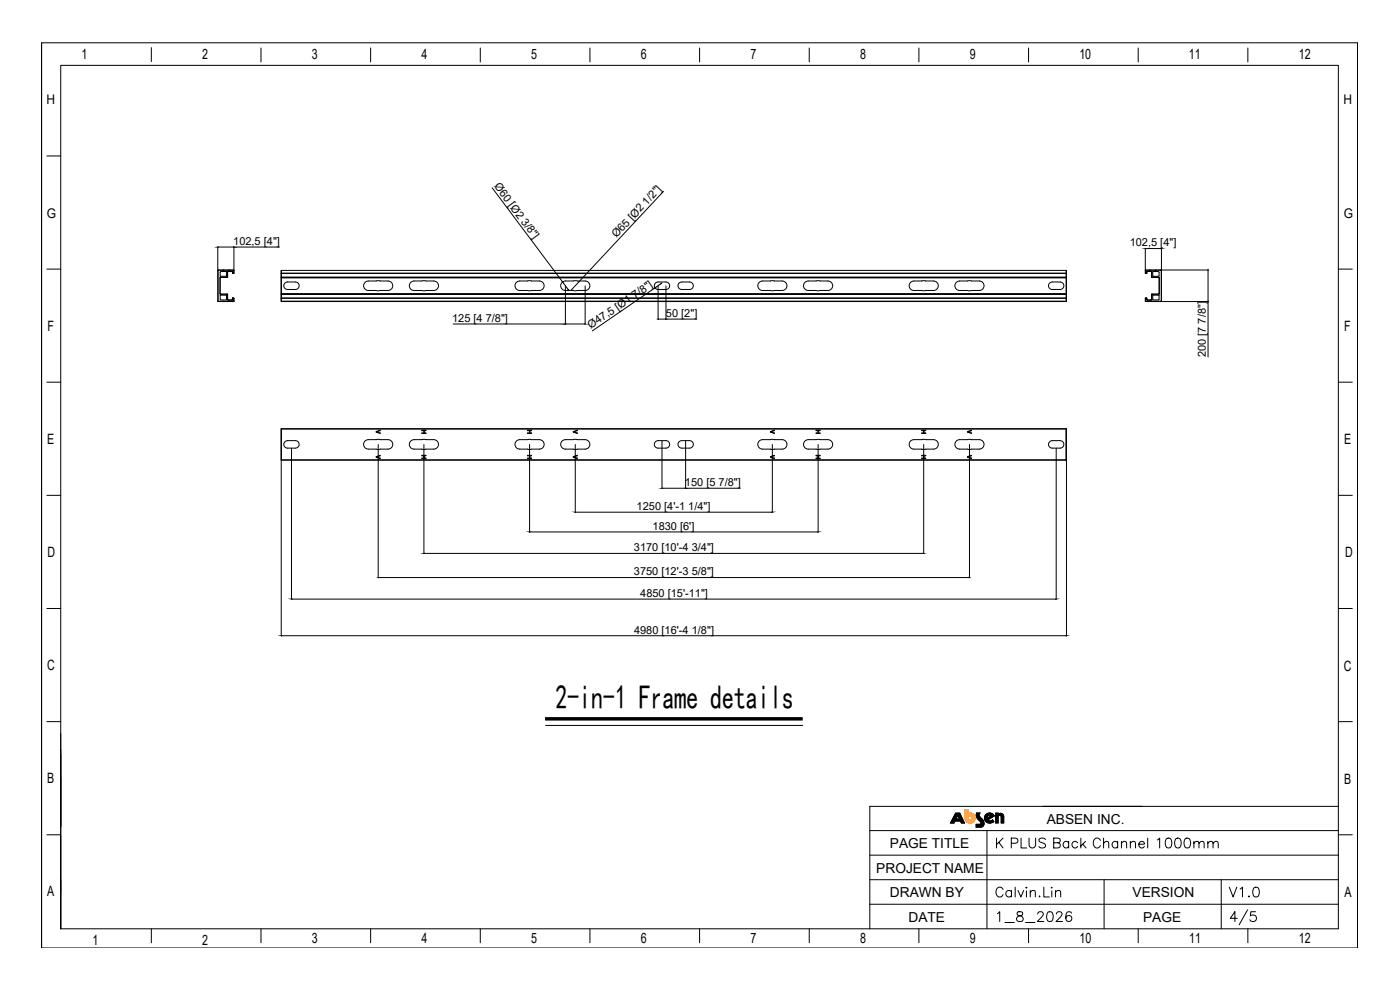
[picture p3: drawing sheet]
<svg xmlns="http://www.w3.org/2000/svg" width="594mm" height="420mm" viewBox="0 0 594 420" stroke-linecap="round" stroke-linejoin="round" font-family="sans-serif">
<g fill="none" stroke="#000" stroke-width=".42">
<path d="M17.6 18.2h558.4v384h-558.4zM17.6 18.2v384M576 18.2v384M64.2 20.2v5.9M110.7 20.4v5.9M157.3 20.4v5.9M203.8 20.4v5.9M250.3 20.4v5.9M296.8 20.4v5.9M343.4 20.4v5.9M389.9 20.4v5.9M436.4 20.4v5.9"/>
<path d="M482.9 20.4v5.9M529.4 20.4v5.9M19.9 66.2h5.9M208.8 79.7l29.8 39.8M281.5 81.2l-39.1 41.9M19.9 114.2h5.9M92.4 114.7h.1M92.4 104.7v23.1M92.5 114.7v13.1M92.6 114.6l-.1 .1M92.6 114.6h2.1M92.6 114.6h.1"/>
<path d="M92.6 104.8h6.5M92.6 114.5l-.2 .2M93.3 117.9v6.7l.1-6.7M93.3 117.9h.1M93.6 115.3h2.4v1.9h-2.5zM93.6 117.7h2.8M93.6 117.6v.1M93.6 117.6h2.8M93.6 117.6l-.3 .3M93.6 117.7l-.2 .2M94.7 114.6h.1M94.8 114.6h2.4"/>
<path d="M96.4 117.6v.1M96.5 117.6h-.1M96.5 117.6h.1M96.5 115.4v2.2M96.5 115.4h.1M96.6 115.4v2.2M96.6 117.5l-.2 .2M96.8 115.1v.1M96.8 115.2h1.7M96.8 115.1h1.7M96.8 115.1l-.3 .3M96.8 115.2l-.2 .2"/>
<path d="M97.2 114.6h.1M97.4 114.6h1.7M98.4 115.1l.3 .3M98.4 115.2l.2 .2M98.5 115.1v.1M98.6 115.9l.2 .1M98.6 115.9h.5M98.6 115.4v.5M98.6 115.4h.1M98.7 115.4v.6M98.7 116h.4M99.1 114.6l.1 .1"/>
<path d="M99.1 114.6h-1.8M99.1 114.6h.1M99.1 115.9v.1M99.1 114.5l.2 .2M99.2 115.9h-.1M99.2 115.9h.1M99.2 114.7h.1M99.2 114.7v1.2M99.3 104.7v11.2M99.3 104.8h19.3M99.3 115.9l-.2 .1M119.3 117.9h333.2"/>
<path d="M119.3 117.7h333.2M119.3 117.6h333.2M119.3 116h333.2M119.3 115.9h333.2M119.3 117.6l.1 .1M119.3 115.9l.1 .1M119.4 114.7v13.2M119.4 114.7h333M161.3 119.2h3.3a2.01 2.01 0 0 1 2 2 2.01 2.01 0 0 1-2 2h-3.3M161.3 119.2h-5a2.01 2.01 0 0 0-2 2 2.01 2.01 0 0 0 2 2h5M174.3 119.8l1.4-.6h8.4a2.01 2.01 0 0 1 1.9 2 2.01 2.01 0 0 1-2 2h-8.3a2 2 0 0 1-1.9-1.2 2 2 0 0 1 .5-2.2zM219.1 119.8l1.4-.6h8.4a2.01 2.01 0 0 1 2 2 2.01 2.01 0 0 1-2 2h-8.4a2 2 0 0 1-1.8-1.2 2 2 0 0 1 .4-2.2z"/>
<path d="M238.5 119.8l1.4-.6h8.4a2.01 2.01 0 0 1 2 2 2.01 2.01 0 0 1-2 2h-8.4a2 2 0 0 1-1.9-1.2 2 2 0 0 1 .5-2.2zM238.7 119.6l2.4 3.2M322.1 119.8l1.4-.6h8.4a2.01 2.01 0 0 1 2 2 2.01 2.01 0 0 1-2 2h-8.4a2 2 0 0 1-1.8-1.2 2 2 0 0 1 .4-2.2zM341.5 119.8l1.4-.6h8.4a2.01 2.01 0 0 1 2 2 2.01 2.01 0 0 1-2 2h-8.4a2 2 0 0 1-1.8-1.2 2 2 0 0 1 .4-2.2zM386.3 119.8l1.4-.6h8.4a2.01 2.01 0 0 1 2 2 2.01 2.01 0 0 1-2 2h-8.3a2 2 0 0 1-1.9-1.2 2 2 0 0 1 .4-2.2zM405.7 119.8l1.4-.6h8.4a2.01 2.01 0 0 1 2 2 2.01 2.01 0 0 1-2 2h-8.4a2 2 0 0 1-1.8-1.2 2 2 0 0 1 .4-2.2zM452.4 114.7v13.2M452.5 117.6l-.1 .1M452.5 115.9l-.1 .1M485.9 115.9l.2 .1M485.9 115.9h.1M485.9 114.7h.1"/>
<path d="M485.9 105.4v10.5M486 115.9h.1M486 114.7v1.2M486.1 114.5l-.2 .2M486.1 114.6l-.1 .1M486.1 116h.3M486.1 105.4h6.5M486.1 114.6h1.8M486.1 114.6h.1M486.1 115.9v.1M486.5 115.4l.1 .5h-.5M486.5 115.4l-.1 .6"/>
<path d="M486.6 115.9l-.2 .1M486.8 115.1l-.3 .3M486.8 115.2l-.2 .2M486.8 115.2h1.6M486.8 115.1h1.6M486.8 115.1v.1M487.9 114.6h.1M488 114.6h2.4M488.4 115.1v.1M488.4 115.1l.3 .3M488.4 115.2l.2 .2M488.6 117.6h.1"/>
<path d="M488.6 115.4h.1M488.6 115.4v2.2M488.6 117.5l.2 .2M488.7 117.6h.1M488.7 115.4v2.2M488.8 117.7h2.8M488.8 117.6h2.8M488.8 117.6v.1M489.2 115.3h2.4l.1 1.9h-2.5zM490.4 114.6h.1M490.5 114.6h2.1M491.6 117.6v.1"/>
<path d="M491.6 117.6l.3 .3M491.6 117.7l.2 .2M491.8 117.9v6.7l.1-6.7M491.8 117.9h.1M492.6 114.6l.2 .1M492.6 114.6l.1 .1M492.7 114.7h.1M492.7 114.7v13.1M492.8 105.4v22.4M512.6 114.7v13.1M512.6 114.6h-22.1M567.8 114.2h6"/>
<path d="M92.4 127.8h.1M92.4 127.7l.2 .2M92.5 127.8h.1M92.6 127.8h2.1M92.6 127.8v.1M93.3 124.6l.3 .2M93.4 124.6l.2 .1M93.5 125.3h2.5v1.9h-2.4zM93.6 124.8h2.8M93.6 124.8h.1M94.7 127.8h.1M94.7 127.8l-2.1 .1"/>
<path d="M94.8 127.8h2.4M96.4 124.8l.1 .1M96.4 124.8h.1M96.4 124.7l.2 .2M96.5 127.1l.3 .2M96.5 124.9h.1M96.5 127.1h.1M96.5 124.9v2.2M96.6 124.9v2.2M96.6 127.1l.2 .1M96.8 127.3h1.7M96.8 127.3h.1"/>
<path d="M97.2 127.8h.1M97.3 127.8l1.8 .1M97.4 127.8h1.7M98.5 127.3h.1M98.6 127.1l-.2 .1M98.6 126.6h.7M98.6 127.1h.1M98.6 126.6v.5M98.7 127.1l-.3 .2M98.7 126.5v.1M98.7 126.4h.4M98.7 126.4v.7"/>
<path d="M98.8 126.4l-.2 .2M99.1 126.4l.1 1.4M99.1 127.8v.1M99.1 126.4l.2 .2M99.2 127.8h-.1M99.2 127.8h.1M99.3 126.6v1.2M99.3 127.7l-.2 .2M119.3 127.8h333.2M119.3 126.4h333.2M119.3 124.9h333.2M119.3 124.8h333.2"/>
<path d="M119.3 124.6h333.2M119.4 127.9h333M119.4 126.4h333M119.4 124.8h-.1M120.7 120.3l1.3-.7h3.3a1.59 1.59 0 0 1 1.6 1.6 1.59 1.59 0 0 1-1.6 1.6h-3.3l-.9-.3-.7-1.3zM192.3 137.5h47.6M239.9 121.3v16.2M240.1 137.5h8M241.2 123l.1 .1M248.3 121.3v16.2M277.8 122.2l-26.5 18.2M277.9 120.3l1.3-.7h3.3a1.59 1.59 0 0 1 1.6 1.6 1.59 1.59 0 0 1-1.6 1.6h-3.3l-.9-.3-.7-1.3z"/>
<path d="M279.2 121.3v14.2M279.4 135.4h3M280.5 120.3l-2.6 1.8M280.8 120.1l-.1 .1M282.6 121.3v14.2M282.6 135.4h13M288 120.3l1.2-.7h3.4a1.59 1.59 0 0 1 1.6 1.6 1.59 1.59 0 0 1-1.6 1.6h-3.4l-.9-.3-.6-1.3zM445.2 120.3l1.3-.7h3.3a1.59 1.59 0 0 1 1.6 1.6 1.59 1.59 0 0 1-1.6 1.6h-3.4l-.9-.3-.6-1.3zM452.4 124.8h.1M485.9 127.7l.2 .2M485.9 127.8h.1M485.9 126.6h.7l-.1 .5"/>
<path d="M485.9 126.6v1.2M486 127.8h.1M486.1 126.4l-.2 .2M486.1 126.4l-.1 1.4M486.1 126.4h.3M486.1 127.8h1.8M486.1 127.8v.1M486.4 126.4l.2 .2M486.4 126.5l.1 .1M486.4 126.4l.1 .7M486.5 127.1l.3 .2M486.6 127.1l.2 .1"/>
<path d="M486.8 127.3h1.6M486.8 127.3h.1M487.9 127.8l-1.8 .1M488 127.8h.1M488 127.8h2.4M488.4 127.3h.1M488.6 124.9h.1M488.6 127.1h.1M488.6 124.9v2.2M488.6 127.1l-.2 .1M488.7 124.9v2.2M488.7 127.1l-.3 .2"/>
<path d="M488.8 124.8l-.1 .1M488.8 124.8h2.8M488.8 124.8h.1M488.8 124.7l-.2 .2M489.2 125.3h2.5v1.8l-2.5 .1zM490.4 127.8h.1M490.5 127.8l22.1 .1M490.5 127.8h2.1M491.6 124.8h.1M491.8 124.6l-.2 .1M491.9 124.6l-.3 .2M492.7 127.8h-.1"/>
<path d="M492.7 127.8h.1M492.8 127.7l-.2 .1M512.6 127.9v23.6M19.9 162.1h5.9M567.8 162.1h6M119.3 182h333.2M119.4 181.9l-.1 87.9M119.4 195.2h333M119.4 181.9h333M119.4 181.9v13.3M120.7 187.6l1.3-.7h3.3a1.59 1.59 0 0 1 1.6 1.6 1.59 1.59 0 0 1-1.6 1.6h-3.3l-.9-.3-.7-1.3zM123.7 190.2v64.1"/>
<path d="M159.6 183.1l1.7-.6-1.5 .7 1.5 .7-1.7-.6zM159.6 193.7l1.7-.5-1.5 .6 1.5 .8-1.7-.6zM160.5 188.6v56.5M161.3 186.5h3.3a2.01 2.01 0 0 1 2 2 2.01 2.01 0 0 1-2 2h-3.3M161.3 186.5h-5a2.01 2.01 0 0 0-2 2 2.01 2.01 0 0 0 2 2h5M174.3 187.1l1.4-.6h8.4a2.01 2.01 0 0 1 1.9 2 2.01 2.01 0 0 1-2 2h-8.3a2.01 2.01 0 0 1-1.9-1.2 2.01 2.01 0 0 1 .5-2.2zM179 182.5h1.7l-.7 .2v1l.7 .2h-1.7l.8-.2v-1zM179 193.2h1.7l-.7 .2v.9l.7 .3h-1.7l.8-.3v-.9zM179.9 188.6v46.3M219.1 187.1l1.4-.6h8.4a2.01 2.01 0 0 1 2 2 2.01 2.01 0 0 1-2 2h-8.4a2.01 2.01 0 0 1-1.8-1.2 2.01 2.01 0 0 1 .4-2.2zM223.8 182.5h1.7l-.6 .2v1l.6 .2h-1.7l.8-.2v-1zM224.6 193.4l-.8-.2h1.7l-.6 .2v.9l.6 .3h-1.7l.8-.3"/>
<path d="M224.7 188.6v37.2M238.5 187.1l1.4-.6h8.4a2.01 2.01 0 0 1 2 2 2.01 2.01 0 0 1-2 2h-8.4a2.01 2.01 0 0 1-1.9-1.2 2.01 2.01 0 0 1 .5-2.2zM243.2 183.1l1.7-.6-1.5 .7 1.5 .7-1.7-.6zM243.2 193.7l1.7-.5-1.5 .6 1.5 .8-1.7-.6zM244.1 188.6v28.8M277.9 187.6l1.3-.7h3.3a1.59 1.59 0 0 1 1.6 1.6 1.59 1.59 0 0 1-1.6 1.6h-3.3l-.9-.3-.7-1.3zM280.9 187v20.2M288 187.6l1.2-.7h3.4a1.59 1.59 0 0 1 1.6 1.6 1.59 1.59 0 0 1-1.6 1.6h-3.4l-.9-.3-.6-1.3zM290.9 187v20.2M322.1 187.1l1.4-.6h8.4a2.01 2.01 0 0 1 2 2 2.01 2.01 0 0 1-2 2h-8.4a2.01 2.01 0 0 1-1.8-1.2 2.01 2.01 0 0 1 .4-2.2zM326.9 183.1l1.6-.6-1.4 .7 1.4 .7-1.6-.6zM326.9 193.7l1.6-.5-1.4 .6 1.4 .8-1.6-.6z"/>
<path d="M327.7 188.6v28.8M341.5 187.1l1.4-.6h8.4a2.01 2.01 0 0 1 2 2 2.01 2.01 0 0 1-2 2h-8.4a2.01 2.01 0 0 1-1.8-1.2 2.01 2.01 0 0 1 .4-2.2zM346.3 193.2h1.6l-.7 .2v.9l.7 .3h-1.6l.7-.3v-.9zM346.3 182.5h1.6l-.7 .2v1l.7 .2h-1.6l.7-.2v-1zM347.1 188.6v37.2M386.3 187.1l1.4-.6h8.4a2.01 2.01 0 0 1 2 2 2.01 2.01 0 0 1-2 2h-8.3a2.01 2.01 0 0 1-1.9-1.2 2.01 2.01 0 0 1 .4-2.2zM391.1 193.2h1.7l-.7 .2v.9l.7 .3h-1.7l.8-.3v-.9zM391.1 182.5h1.7l-.7 .2v1l.7 .2h-1.7l.8-.2v-1zM391.9 188.6v46.3M405.7 187.1l1.4-.6h8.4a2.01 2.01 0 0 1 2 2 2.01 2.01 0 0 1-2 2h-8.4a2.01 2.01 0 0 1-1.8-1.2 2.01 2.01 0 0 1 .4-2.2zM410.5 183.1l1.7-.6-1.5 .7 1.5 .7-1.7-.6zM410.5 193.7l1.7-.5-1.5 .6 1.5 .8-1.7-.6z"/>
<path d="M411.3 188.6v56.5M445.2 187.6l1.3-.7h3.3a1.59 1.59 0 0 1 1.6 1.6 1.59 1.59 0 0 1-1.6 1.6h-3.4l-.9-.3-.6-1.3zM448.1 190.2v64.1M452.4 181.9v13.3M452.4 181.9l.1 87.9M19.9 210.1h5.9M244.2 217.3h83.3M281 207.1h9.7M290.9 207.1h23.2M567.8 210.1h6M180 234.8h211.8M224.9 225.7h122"/>
<path d="M19.9 258.1h5.9M123.9 254.2h324.1M160.6 245h250.6M567.8 258.1h6M119.5 269.7h332.8M19.9 306.2h5.9M25.8 311.2v82.8h542v-366.3h-542v366.3v-20.8M231.5 307.8h109.1M567.8 306.2h6M25.8 329.9v20.8M19.9 354.2h5.9M369 352.4h198.8"/>
<path d="M405.5 345h1.7l2 4.2h-1.3l-.4-.9h-2.3l-.5 .9h-1.4zM406.3 345.9l.8 1.6h-1.6zM414.9 347.5l-.6-1.2v-1.4h1.5a1.54 1.54 0 0 0 .7 2.4 1.9 1.9 0 0 1 1.1 2 1.9 1.9 0 0 1-1.5 1.6h-1.9v-1.2h1.5l.5-.3-.1-.7-1.2-1.1M418.7 347.2l1.9-1.1a1.14 1.14 0 0 0-1.4-.1 1.14 1.14 0 0 0-.5 1.2M418.7 352.4v41.6M421.2 347.8l-1.3 .4-.9-.4 2.9-1.6a2.22 2.22 0 0 0-3.2-1 2.22 2.22 0 0 0-.6 3.3 2.22 2.22 0 0 0 3.2 .3l.4-.2M421.2 347.8l.5 .8M422.8 355.6v4.1M423.8 357.3l1.8 2.4M425.6 355.6l-2.8 2.7M425.9 346.4v2.7h-1.1v-2.6l-.6-.6-.7 .4v2.8h-1v-4.1h1v.5a1.35 1.35 0 0 1 1.5-.4 1.35 1.35 0 0 1 .9 1.3M429.1 357.8h1.8a1.1 1.1 0 0 0 1-1.1 1.1 1.1 0 0 0-1-1.1h-1.8v4.1"/>
<path d="M433.2 355.6v4.1h2.4M436.6 355.6v2.9a1.41 1.41 0 0 0 1.4 1.3 1.41 1.41 0 0 0 1.4-1.3v-2.9M443.6 356.1a1.58 1.58 0 0 0-1.5-.6 1.58 1.58 0 0 0-1.3 1l.4 .7 1.6 .6a1 1 0 0 1 .8 .7 1 1 0 0 1-.4 1 1.81 1.81 0 0 1-2.4-.4M447.1 357.5h1.7a1.1 1.1 0 0 1 1.1 1.1 1.1 1.1 0 0 1-1.1 1.1h-1.7v-4.1l2.3 .2a.91 .91 0 0 1 0 1.5l-.6 .2M453.4 357.5a1.32 1.32 0 0 0-1.9-.2 1.32 1.32 0 0 0 0 2 1.32 1.32 0 0 0 1.9-.2M453.4 357v2.7M457.2 357.5a1.34 1.34 0 0 0-2-.2 1.34 1.34 0 0 0 0 2 1.34 1.34 0 0 0 2-.2M458.6 355.6v4.1M459.4 358.1l1.4 1.6M460.6 357l-2 1.9M466.9 356.5a1.55 1.55 0 0 0-1.8-1 1.55 1.55 0 0 0-1.2 1.7 1.71 1.71 0 0 0 .5 2.2 1.71 1.71 0 0 0 2.3-.3l.2-.4M468.2 357.8l1.1-.8 .9 .2 .2 2.5"/>
<path d="M468.2 355.6v4.1M474.2 357.5a1.32 1.32 0 0 0-1.9-.2 1.32 1.32 0 0 0 0 2 1.32 1.32 0 0 0 1.9-.2M474.2 357v2.7M475.8 357.8l1-.8 1 .2 .2 2.5M475.8 357v2.7M479.6 357.8l1-.8 1 .2 .2 2.5M479.6 357v2.7M483.2 358.1h2.3a1.28 1.28 0 0 0-1.7-1 1.28 1.28 0 0 0-.5 2 1.24 1.24 0 0 0 2.2 0M486.9 355.6v4.1M491 356.4l1-.8v4.1M495 355.8a1.33 1.33 0 0 1 2 .6 2.11 2.11 0 0 1-1.4 3.3 2.69 2.69 0 0 1-.6-3.9zM499 355.8a1.33 1.33 0 0 1 2 .6 2.11 2.11 0 0 1-1.4 3.3 2.69 2.69 0 0 1-.6-3.9z"/>
<path d="M502.9 355.8a1.33 1.33 0 0 1 2 .6 2.11 2.11 0 0 1-1.4 3.3 2.69 2.69 0 0 1-.6-3.9zM506.5 357.8l1-.8 1 .2 .2 2.5M506.5 357v2.7M508.7 357.8l1-.8 1 .2 .2 2.5M512.5 357.8l1-.8 1 .2 .2 2.5M512.5 357v2.7M514.7 357.8l1-.8 1 .2 .2 2.5M567.8 354.2h6M567.8 342.1h-198.8v51.9M369 373.2h198.8M369 362.8h198.8M425.6 377.4a1.53 1.53 0 0 0-1.8-1 1.53 1.53 0 0 0-1.2 1.5 1.84 1.84 0 0 0 .4 2 1.84 1.84 0 0 0 2 .5l.6-.8"/>
<path d="M429.2 378.4a1.34 1.34 0 0 0-2-.2 1.34 1.34 0 0 0 0 2 1.34 1.34 0 0 0 2-.3M429.2 377.8v2.7M430.7 376.4v4.1M431.9 377.8l1.2 2.7 1.2-2.7M435.3 376.6h.4zM435.5 377.9v2.6M437.1 378.5l1-.7 1 .1 .2 2.6M437.1 377.8v2.7M442.9 376.4v4.1h2.3M446.3 376.4v.4zM446.3 377.9v2.6M447.8 378.5l1-.7 1 .1 .2 2.6"/>
<path d="M447.8 377.8v2.7M468.4 373.2v20.8M518.1 373.2v20.8M521.6 376.4l1.6 4.1 1.5-4.1M526.1 377.2l1.1-.8v4.1M532.1 376.6a1.34 1.34 0 0 1 2 .6 3.4 3.4 0 0 1-.4 3.2 1.41 1.41 0 0 1-2-.6 3.4 3.4 0 0 1 .4-3.2zM64.2 394v6M110.7 394v6M157.3 394v6M203.8 394v6M250.3 394v6M296.8 394v6"/>
<path d="M343.4 394v6M369 383.6h198.8M389.9 394v6M423.2 387.6l1-.8v4.1M426.4 391.4h3.9M431.7 387a.84 .84 0 0 0 .4 1.4 1.53 1.53 0 0 1 1.7 .6 1.53 1.53 0 0 1-.1 1.8 1.8 1.8 0 0 1-2.4-.6 2.07 2.07 0 0 1 2.4-2l.2-.8a1.56 1.56 0 0 0-2.2-.4zM435.1 391.4h4M436.4 394v6M440.3 387.8l.2-.6a1.41 1.41 0 0 1 1.8-.2l.2 .2a1.26 1.26 0 0 1-.4 1.8l-2 1.9h2.8M441.1 380.1v.4zM444.7 387a1.4 1.4 0 0 1 1.9 .6 3.4 3.4 0 0 1-.3 3.2 1.41 1.41 0 0 1-2-.6 3.5 3.5 0 0 1 .4-3.2zM448.2 387.8l.2-.6a1.37 1.37 0 0 1 1.8-.2 .93 .93 0 0 1 .2 1.4l-2.4 2.5h2.8"/>
<path d="M454.6 387.4a1.3 1.3 0 0 0-1.8-.4 2.46 2.46 0 0 0 .6 3.9 1.3 1.3 0 0 0 1.4-1.2 1.3 1.3 0 0 0-1.2-1.4 1.3 1.3 0 0 0-1.4 1.3M482.9 394v6M525 389.6h-3l1.9-2.8v4.1M529.3 386l-3.5 6.3M529.4 394v6M529.9 380.1v.4zM532.7 386.8h-2l-.2 1.8a1.47 1.47 0 0 1 2.2-.1 1.47 1.47 0 0 1-.2 2.2 1.47 1.47 0 0 1-2.2-.5"/>
</g>
<path d="M409.4 343.6h1.2v3.4a.96 .96 0 0 0 1.2 1 .96 .96 0 0 0 .7-1.3 .96 .96 0 0 0-1.4-.5v-1.2a2.13 2.13 0 0 1 2.6 1.7 2.13 2.13 0 0 1-2 2.5 2.13 2.13 0 0 1-2.3-2.2z" fill-rule="evenodd" fill="#ff7f00" stroke="#ff7f00" stroke-width=".42"/>
<path d="M409.4 343.6h1.2v3.4a.95 .95 0 0 0 1.1 1 .95 .95 0 0 0 .8-1.3 .95 .95 0 0 0-1.4-.5v-1.2a2.14 2.14 0 0 1 2.6 1.7 2.14 2.14 0 0 1-2 2.5 2.14 2.14 0 0 1-2.3-2.2z" fill="none" stroke="#ff7f00" stroke-width=".42"/>
<g fill="#000" stroke="#000" stroke-width=".42">
<path d="M231.5 304.5h108.8v1h-108.8z" fill-rule="evenodd"/>
<path d="M405.5 345h1.7l2 4.2h-1.3l-.4-.9h-2.3l-.5 .9h-1.4zM406.3 345.9l-.8 1.6h1.6z" fill-rule="evenodd"/>
<path d="M414.3 344.9h1.5l-.3 1.2a4.8 4.8 0 0 1 2 3.7l-.9 1-2.4 .1v-1.2l1.8-.1 .2-.6a4 4 0 0 1-1.9-4.1z" fill-rule="evenodd"/>
<path d="M418.3 345.6a2.27 2.27 0 0 1 3.6 .6l-2.9 1.6 1.4 .4 .8-.4 .5 .8a2.28 2.28 0 0 1-3.2 .2 2.28 2.28 0 0 1-.2-3.2zM419.1 346.1l-.4 1.1 1.9-1.1-.8-.3z" fill-rule="evenodd"/>
<path d="M422.5 345h1v.5a1.34 1.34 0 0 1 1.5-.4 1.34 1.34 0 0 1 .9 1.3v2.7h-1.1v-2.6l-.6-.6-.7 .4v2.8h-1z" fill-rule="evenodd"/>
</g>
<text font-size="14.4" x="235.7" y="300.8">2-in-1 Frame details</text>
<g font-size="6">
<text x="34.6" y="24.9">1</text>
<text x="85.8" y="25.1">2</text>
<text x="132.3" y="25.1">3</text>
<text x="178.8" y="25.1">4</text>
<text x="225.3" y="25.1">5</text>
<text x="271.9" y="25.1">6</text>
<text x="318.4" y="25.1">7</text>
<text x="364.9" y="25.1">8</text>
<text x="411.4" y="25.1">9</text>
<text x="457.9" y="25.1">10</text>
<text x="504.5" y="25.1">11</text>
<text x="551" y="25.1">12</text>
<text x="20.1" y="140.6">F</text>
<text x="570.3" y="140.4">F</text>
<text x="20" y="188.2">E</text>
<text x="570.3" y="188.4">E</text>
<text x="20.2" y="236.3">D</text>
<text x="570.7" y="236.1">D</text>
<text x="20" y="284.3">C</text>
<text x="570.2" y="284.5">C</text>
<text x="20.1" y="332">B</text>
<text x="570.3" y="332.5">B</text>
<text x="20.1" y="380.1">A</text>
<text x="570.5" y="380.4">A</text>
<text x="39.2" y="401">1</text>
<text x="85.8" y="401">2</text>
<text x="132.4" y="400.3">3</text>
<text x="178.9" y="400.3">4</text>
<text x="225.4" y="400.3">5</text>
<text x="271.9" y="400.3">6</text>
<text x="318.5" y="400.3">7</text>
<text x="365" y="400.3">8</text>
<text x="411.5" y="400.3">9</text>
<text x="458.1" y="400.3">10</text>
<text x="504.6" y="400.3">11</text>
<text x="551.1" y="400.3">12</text>
</g>
<g font-size="5.8">
<text x="444.1" y="349.4">ABSEN INC.</text>
<text x="377.6" y="359.8">PAGE TITLE</text>
<text x="371.8" y="370.2">PROJECT NAME</text>
<text x="377.6" y="380.6">DRAWN BY</text>
<text x="480.5" y="380.7">VERSION</text>
<text x="385.5" y="391">DATE</text>
<text x="485" y="391.1">PAGE</text>
</g>
<g font-size="5.7">
<text x="19.8" y="44.3">H</text>
<text x="570" y="44.2">H</text>
<text x="19.8" y="92.4">G</text>
<text x="570.2" y="92.4">G</text>
</g>
<g font-size="4.7">
<text x="209.5" y="79" transform="rotate(53 209.5 79)">Ø60 [Ø2 3/8&quot;]</text>
<text x="261.6" y="101.1" transform="rotate(-47 261.6 101.1)">Ø65 [Ø2 1/2&quot;]</text>
<text x="99" y="103.8">102,5 [4&quot;]</text>
<text x="479.3" y="104.5">102,5 [4&quot;]</text>
<text x="191.8" y="136.5">125 [4 7/8&quot;]</text>
<text x="282.6" y="134.4">50 [2&quot;]</text>
<text x="250.7" y="139.7" transform="rotate(-35 250.7 139.7)">Ø47,5 [Ø1 7/8&quot;]</text>
<text x="511.6" y="151.5" transform="rotate(-90 511.6 151.5)">200 [7 7/8&quot;]</text>
<text x="290.6" y="206.2">150 [5 7/8&quot;]</text>
<text x="270.1" y="216.4">1250 [4'-1 1/4&quot;]</text>
<text x="276.9" y="224.7">1830 [6']</text>
<text x="269" y="233.8">3170 [10'-4 3/4&quot;]</text>
<text x="269" y="244">3750 [12'-3 5/8&quot;]</text>
<text x="271.6" y="253.2">4850 [15'-11&quot;]</text>
<text x="269" y="268.8">4980 [16'-4 1/8&quot;]</text>
</g>
</svg>
